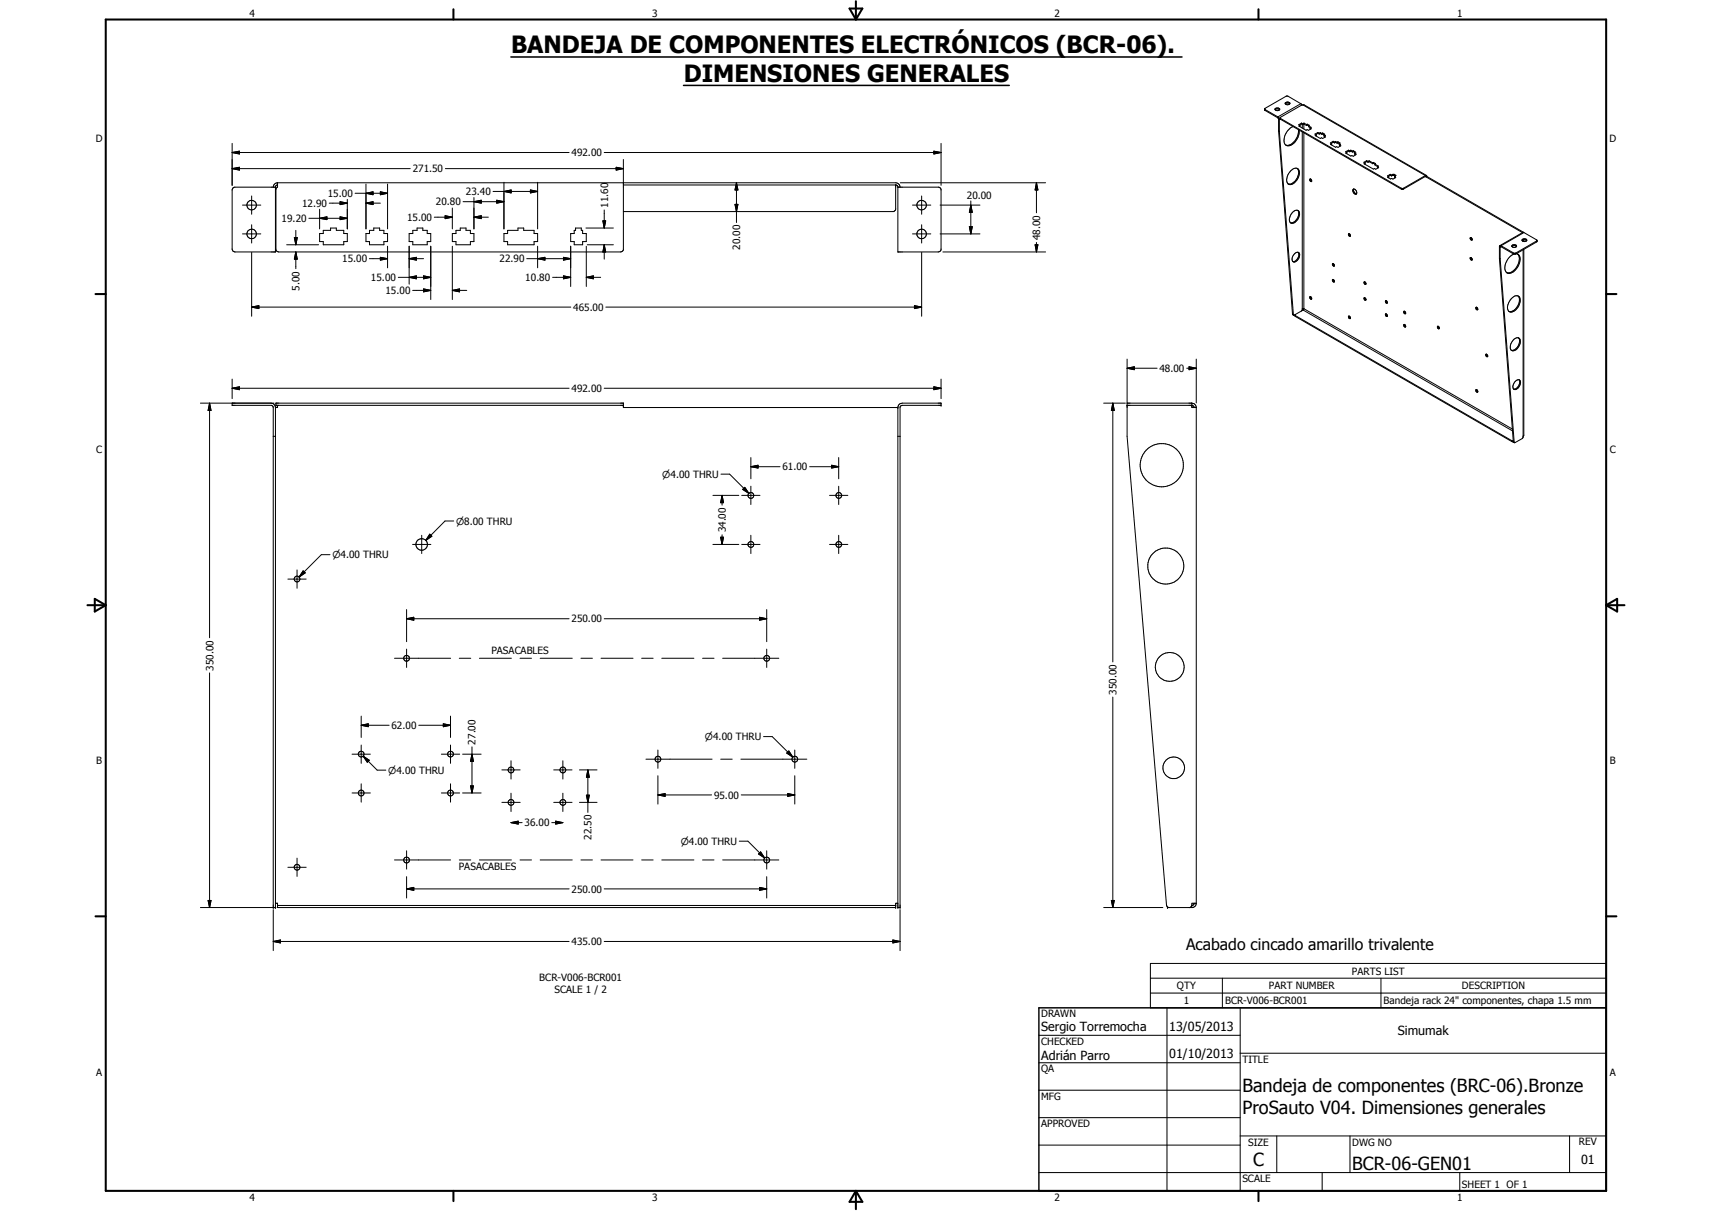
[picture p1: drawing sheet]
<svg xmlns="http://www.w3.org/2000/svg" width="594mm" height="420mm" viewBox="0 0 594 420" stroke-linecap="round" stroke-linejoin="round" font-family="sans-serif">
<g fill="none" stroke="#000" stroke-width=".35">
<path d="M438.9 37.8l.1 .2M439 38v.3M439 38.3l4.4 2.6M439 38l4.4 2.6M442.5 37.8a.95 .95 0 0 1 1.6 .2l-.4 .4a.81 .81 0 0 1-1.2-.6zM442.5 38.1a1.14 1.14 0 0 1 1.5 0M446 36a1.04 1.04 0 0 0 1.6 0M446 36a.84 .84 0 0 1 .8-.6 .84 .84 0 0 1 .8 .6M446 36a1.03 1.03 0 0 1 1.5 0M451.4 36l-4.9-2.7-7.5 4.3v.7M451.4 36l-8 4.6M451.4 36l.4 .4"/>
<path d="M452.2 36.4l-.6 .1-7.2 4.2v.4M452.2 36.4l42.4 24.5M452.2 36.4h.4l42.4 24.5M80.6 52.9l2.5-.4v.9zM80.6 58.5l2.5-.5v1zM80.6 49.7v14.6M80.6 52.9h116.9M80.6 58.5h61.8M154.6 58.5h61.7M209.7 52.9h116.9M213.8 58l2.5 .5-2.5 .5zM216.3 55.3v31.4l-.4 .5-.6 .2h-118.8l-.7-.7v-21.1l.5-.7v-1.5"/>
<path d="M324.1 52.5l2.5 .4-2.5 .5zM326.6 49.7v14.6M443.4 40.6l.5 .7v4.3M443.4 40.9l.3 .3v4.2M443.4 40.6v.3M443.7 41.3h.5M443.7 45.4l4.8 63.6M443.7 45.4l.2 .2M443.9 45.6l4.9 63.5M444.2 40.9l.2 .5M444.4 41.1v.3M444.4 41.4l41.9 24.2"/>
<path d="M444.4 41.1l41.9 24.2M447.9 59.2a1.62 1.62 0 0 1 2.9-.1 4.1 4.1 0 0 1-3.3 5 2.07 2.07 0 0 1-.7-3.1zM448.7 43.9a5 5 0 0 0-2.8 6.2 2.51 2.51 0 0 0 3.8-1.3 5.3 5.3 0 0 0 1.1-3.7M450.1 58.4l.2 .2a3.1 3.1 0 0 1-.5 3.7l-.8 .9a1.78 1.78 0 0 1-2 .6M450.5 45a4.9 4.9 0 0 1-4 5.4l-.3-.1M451.1 43.5l-.4 .2 2.5 1.5 .4-.2 .5 .2 .9-.5-.4-.3M451.1 43.5l-.1 .4M451.6 42.7l-.9 .6 .4 .2M451.6 43l-.7 .4M451.6 42.7v.3M451.6 42.7l.5 .3M451.6 43l.5 .3"/>
<path d="M451.9 43.2v1.2M451.9 45.8v61.6l-.3 .5M452.1 43v.3M452.5 46.1v61.1l-.3 .4M452.5 43.1v1.6M452.5 42.7l.9 .5M452.5 42.7v.4M452.5 43.1l.9 .5M452.5 43.1l-.4 .2M452.5 42.7l-.4 .3M453.4 43.2v.4M453.6 43.1l.8 .4-.3 .1"/>
<path d="M453.6 43.1v.3M453.6 43.4l.5 .2M453.6 43.1l-.2 .1M453.6 43.4l-.2 .2M454.1 43.6v.4l.6 .3M454.1 43.6l.9 .6-.4 .2M454.6 44.4l.2 .4M456.8 46.8l-.4 .2 1.8 1 .3-.2 .5 .2 1-.5-.5-.3M456.8 46.8l-.2 .4M457.3 46l-1 .5 .5 .3M457.3 46.3l.5 .2M457.3 46l.5 .2"/>
<path d="M457.3 46.3l-.7 .4M457.3 46v.3M457.8 46.2v.3M458.2 46.3l-.4 .2M458.2 46v.3M458.2 46l-.4 .2M458.2 46l.5 .3M458.2 46.3l.5 .3M458.7 46.3v.3M459 46.1l.7 .5-.3 .1M459 46.1v.4M459 46.5l.4 .2"/>
<path d="M459 46.1l-.3 .2M459 46.5l-.3 .1M459.4 46.7l.2 .5M459.4 46.7l.5 .3-.4 .2M459.5 47.2l.2 .5M462.1 49.9l-.4 .2 1.8 1 .3-.2 .5 .2 1-.5-.5-.3M462.1 49.9l-.1 .3M462.6 49v.3M462.6 49l-1 .6 .5 .3M462.6 49.3l-.7 .5M462.6 49l.5 .3M462.6 49.3l.5 .3"/>
<path d="M463.1 49.3v.3M463.5 49.4l.5 .3M463.5 49.4l-.4 .2M463.5 49.1v.3M463.5 49.1l-.4 .2M463.5 49.1l.5 .3M464 49.4v.3M464.3 49.2l.7 .4-.3 .2M464.3 49.2v.3M464.3 49.5l.4 .3M464.3 49.2l-.3 .2M464.3 49.5l-.3 .2"/>
<path d="M464.7 49.8l.5 .3-.4 .2M464.7 49.8l.2 .4M464.8 50.3l.2 .4M467.4 52.9l-.4 .2 1.7 1 .4-.1 .5 .2 1-.6-.5-.2M467.4 52.9l-.1 .4M467.9 52.1l-1 .6 .5 .2M467.9 52.4l-.7 .4M467.9 52.1v.3M467.9 52.1l.5 .3M467.9 52.4l.5 .3M468.4 52.4v.3M468.7 52.1l.6 .4"/>
<path d="M468.7 52.1v.4M468.7 52.5l.6 .2M468.7 52.5l-.3 .2M468.7 52.1l-.3 .3M469.3 52.5v.2M469.6 52.3l.7 .4-.3 .1M469.6 52.3v.3M469.6 52.6l.4 .2M469.6 52.3l-.3 .2M469.6 52.6l-.3 .1M470 52.8l.3 .5M470 52.8l.5 .3-.4 .3"/>
<path d="M470.1 53.4l.2 .4M473.7 56.6l-.4 .2 3.3 1.9 .4-.2 .4 .2 1-.5-.4-.3M473.7 56.6l-.1 .3M474.3 56l.4 .3M474.3 55.8l-1 .5 .4 .3M474.3 56l-.8 .5M474.3 55.8v.2M474.3 55.8l.4 .2M474.7 56v.3M475.1 56.1l-.4 .2M475.1 55.8v.3M475.1 55.8l-.4 .2"/>
<path d="M475.1 55.8l1.3 .7M475.1 56.1l1.3 .7M476.4 56.5v.3M476.6 56.6l.5 .3M476.6 56.3l.7 .5-.2 .1M476.6 56.3v.3M476.6 56.3l-.2 .2M476.6 56.6l-.2 .2M477.1 56.9l1.3 .8-.4 .2M477.1 56.9v.3l1 .6M478 57.9l.1 .4M80.8 65.3l.6-.4h14.2v22.5h-14l-.9-.5-.1-21z"/>
<path d="M84.2 71.2h6.3M87.3 68v6.3M87.3 78v6.3M96.3 63.4l-1.2 .7-.3 .8M96.3 64.2l-.5 .2-.2 .5M96.3 63.4h214.5l.9 .3 .4 .4 .2 .8M102.7 79.9v5M107.2 75.7h13.3M110.9 75.7l2.5-.5v1zM110.9 72.6v6.8M114.3 70.5h6.2M118 75.2l2.5 .5-2.5 .5z"/>
<path d="M118 70l2.5 .5-2.5 .5zM120.5 69.2v10.2M123.2 67.1h11.3M127 70.5l2.4-.5v1zM127 67.1l2.4-.6v1.1zM127 63.9v15.5M127 70.5h5M132 66.5l2.5 .6-2.5 .5zM134.5 63.9v15.5M150.7 75.4h6.3M154.5 74.8l2.5 .6-2.5 .5zM157 72.2v7.2"/>
<path d="M160.7 70h14.2M164.5 75.4l2.5-.6v1.1zM164.5 70l2.5-.5v1zM164.5 68.5v10.9M164.5 75.4h5M171.1 66.4h15.5M172.4 69.5l2.5 .5-2.5 .5zM174.9 66.4l2.5-.5v1zM174.9 63.2v16.2M184.1 65.9l2.5 .5-2.5 .5zM186.6 63.2v16.2M199.7 79.1h2v.8h.5v1.1h1.2v2.8h-1.2v1.1h-2.9v-1.1h-1.3v-2.8h1.3v-1.1h.4z"/>
<path d="M203.3 79.1h9.5M209.2 76.6h1l-.5 2.5zM209.7 72.9v6.2M216.3 64.2h94.7l.6 .5v22.7h14l.6-.2 .4-.5v-21l-.3-.4-.5-.4h-14.2M255.1 70.9h1l-.5 2.5zM255.6 63.4l.5 2.5h-1zM255.6 63.4v13.8M310.8 64.2v8.4l-.8 .8h-93.7M312.4 63.4h50.4M316.6 71.2h6.4M319.8 68v6.3M319.8 78v6.3"/>
<path d="M326.2 71.2h13.9M336.4 78.7h1l-.5 2.5zM336.9 71.2l.5 2.5h-1zM336.9 69.7v11.5M359.7 63.4l.5 2.5h-1zM359.7 63.4v10.4M450.3 73a2.98 2.98 0 0 1-2.5 4.3M450.3 73a2.65 2.65 0 0 1-.9 4.1l-.8 .4-.8-.2M450.3 73a3 3 0 0 0-2.5 4.3M454.7 62.1l.5 .8M454.8 62.1h-.1a.49 .49 0 0 0-.1 .6 .49 .49 0 0 0 .6 .2M454.8 62.1l.4 .8"/>
<path d="M469.7 65.6a1.01 1.01 0 0 0-.1 1.2 1.01 1.01 0 0 0 1.1 .4M469.7 65.6a1.27 1.27 0 0 1 1 1.6M469.8 65.6a1.26 1.26 0 0 0 .9 1.6M481.9 61.3l-.4 .2 1 .6 .4-.2 .5 .2 .9-.5-.4-.3M481.9 61.3l-.1 .4M482.4 60.5l-1 .5 .5 .3M482.4 60.8l-.7 .4M482.4 60.5v.3M482.4 60.5l.5 .2M482.4 60.8l.5 .2M482.9 60.7v.3M483.3 60.5l.1 .1"/>
<path d="M483.3 60.5v.3M483.3 60.8l.1 .1M483.3 60.8l-.4 .2M483.3 60.5l-.4 .2M483.4 60.6v.3M483.7 60.5l-.3 .1M483.7 60.5l.7 .3-.3 .2M483.7 60.5v.2M483.7 60.7l.5 .3M483.7 60.7l-.3 .2M483.9 61.3l.2 .4M484.1 61l.2 .1-.4 .2"/>
<path d="M484.1 61v.2M486.3 65.3h.7M486.3 65.3v.3M486.3 65.6h.7M487 65.3v.3M494.6 61.2l-7.6 4.4M494.6 61.2l.3 .2M494.6 60.9l-7.6 4.4M494.9 61.4l33.4 19.3M495 60.9h-.4M495 60.9l.1 .3M495.1 61.2l33.6 19.4"/>
<path d="M495.1 61.2l-.2 .2M84.2 81.2h6.3M87.3 87.6v22.1M99.5 84.9h11.1M102.1 82.4h1.1l-.5 2.5zM102.7 87.4l.5 2.5h-1.1zM102.7 87.4v5.8M110.9 81h1.3v-1.1h2.5v-.8h2v.8h2.6v1.1h1.2v2.8h-1.2v1.1h-7.1v-1.1h-1.3zM127 81h1.2v-1.1h1.5v-.8h2v.8h1.5v1.1h1.3v2.8h-1.3v1.1h-5v-1.1h-1.2zM128.2 89.7h6.3M132 89.3l2.5 .4-2.5 .6zM134.5 85.4v7.5"/>
<path d="M138.2 96.2h11.3M142 89.7l2.5-.4v1zM142 96.2l2.5-.5v1zM142 81h1.2v-1.1h1.5v-.8h2v.8h1.5v1.1h1.3v2.8h-1.3v1.1h-5v-1.1h-1.2zM142 85.4v13.2M142 89.7h5M147 95.7l2.5 .5-2.5 .5zM149.5 85.4v18.5M157 81h1.2v-1.1h1.5v-.8h2v.8h1.5v1.1h1.3v2.8h-1.3v1.1h-5v-1.1h-1.2zM157 85.4v18.5M174.9 81h1.2v-1.1h3.6v-.8h2v.8h3.6v1.1h1.3v2.8h-1.3v1.1h-9.2v-1.1h-1.2zM182.8 89.7h15.2"/>
<path d="M186.6 89.7l2.5-.4v1zM186.6 85.4v7.5M191.8 96.2h6.2M195.5 89.3l2.5 .4-2.5 .6zM195.5 95.7l2.5 .5-2.5 .5zM198 85.4v14M203.4 96.2l2.5-.5v1zM203.4 85.4v14M203.4 96.2h5M203.8 84.9h9M209.7 84.9l.5 2.5h-1zM209.7 84.9v5"/>
<path d="M209.7 84.9l.5 2.5M209.7 84.9l-.5 2.5M316.6 81.2h6.4M319.8 87.6v22.1M326.2 81.2h13.9M327.2 87.4h35.6M359.2 84.9h1l-.5 2.5zM359.7 84.1v3.3M450.5 87.5a2.08 2.08 0 0 1-1.1 3.3h-.8M450.5 87.5a2.28 2.28 0 0 0-1.9 3.3M450.5 87.5a2.31 2.31 0 0 1-1.9 3.2M462.4 91.5a.46 .46 0 0 1 .6 .2 .46 .46 0 0 1-.3 .6l-.3-.3z"/>
<path d="M462.4 97a.46 .46 0 0 1 .6 .2 .46 .46 0 0 1-.3 .6l-.3-.3zM462.6 91.4l.4 .8M462.6 96.9l.4 .8M467.9 81.2a.49 .49 0 0 1 .6 .2 .49 .49 0 0 1 0 .6l-.5-.3zM468.2 81.1l.4 .7M473.6 97.8l.4 .7M473.6 97.8a.44 .44 0 0 0-.2 .6 .44 .44 0 0 0 .6 .2M473.6 97.8l.4 .8M510.2 89.5a.46 .46 0 0 1 .5 .2 .46 .46 0 0 1-.1 .6zM510.4 82.4a.46 .46 0 0 0-.1 .6 .46 .46 0 0 0 .6 .2M510.4 82.4l.5 .8M510.4 89.4l.5 .7"/>
<path d="M520.3 85.6l.3 .1M520.3 89.7l4.8 63.5M520.3 89.7l.3 .1M520.5 85.2l.4 .1M520.5 85.2l-.2 4.5M520.6 85.7v4.1M520.6 89.8l4.8 63.6M520.9 85.6l4.4 2.5M520.9 85.3l4.4 2.5M520.9 85.3v.3M520.9 85.6l-.3 .1M524.7 85.5a1.14 1.14 0 0 1 1.5 0"/>
<path d="M524.7 85.1l.3-.1a.64 .64 0 0 1 .9-.1 .64 .64 0 0 1 .1 .8 .78 .78 0 0 1-.8 .2 .78 .78 0 0 1-.5-.8zM525.3 88.1h.7M525.3 87.8h.7M525.3 87.8v.3M526 87.8v.3M526.2 88a2.24 2.24 0 0 1 1 3.4 4.2 4.2 0 0 1-4 3.4 2.52 2.52 0 0 1-.7-3.4l1.2-2.1 1.6-1.2M526.6 88.1a2.8 2.8 0 0 1 .3 3.4 4 4 0 0 1-4 3.1M528.2 83.4a1.04 1.04 0 0 0 1.6 0M528.2 83.4a.83 .83 0 0 1 .8-.6 .83 .83 0 0 1 .8 .6M528.3 80.7h.1M528.5 83.2v.5M528.5 86.7v65l-.3 .5-2.7 1.4"/>
<path d="M528.7 80.6l-8.2 4.6M528.7 80.6l.1 .1M528.8 83.2l1 .3M528.8 83.2l-.6 .3M528.8 86.5v64.5l-.3 .3M528.8 83.2v.6M528.8 80.7l4.4 2.5v.7M528.8 80.7l-7.9 4.6M533.2 83.6v.3M533.2 83.9l-7.2 4.2M533.2 83.6l-7.2 4.2M533.3 83.5l-.1 .1"/>
<path d="M87.3 106.6l2.5-.6v1.1zM87.3 106.6h110.8M143.2 100.8h6.3M147 100.2l2.5 .6-2.5 .5zM157 100.8l2.5-.6v1.1zM157 100.8h5M210.2 106.6h109.6M317.3 106l2.5 .6-2.5 .5zM448.5 109l.1 .1M448.5 109l.3 .1M448.6 109.1h.1M448.6 109.1l.3 .2"/>
<path d="M448.8 109.1l.1 .2M449.4 109.3l.1 .2M449.5 109.5v.3M449.5 109.1v.7M449.5 109.1l-.6 .2M449.5 109.5l75.1 43.4M449.5 109.8l75.1 43.4M451.9 107.1h.6l72.3 41.8M452.2 107.6l-2.7 1.5M452.2 107.6l72.7 41.9M454.6 103a.46 .46 0 0 1 .5 .2 .46 .46 0 0 1-.2 .6l-.4-.5zM454.7 102.9l.5 .8"/>
<path d="M467.9 109.8a.49 .49 0 0 1 .6 .2 .49 .49 0 0 1 0 .6l-.5-.4zM468.2 109.7l.4 .7M473.6 103.3l.4 .8M473.6 103.3l.4 .7M473.6 103.3a.47 .47 0 0 0-.2 .6 .47 .47 0 0 0 .5 .2h.1M480.8 108.9a.58 .58 0 0 1 .5 .9l-.5-.3zM481 104.3a.43 .43 0 0 0-.2 .6 .43 .43 0 0 0 .6 .2M481 104.3l.4 .8M481 108.9l.4 .7M487.2 112.6a.57 .57 0 0 1 .4 .9l-.4-.3zM487.4 108l.4 .7M487.4 112.6l.4 .7"/>
<path d="M498.8 113.2a.5 .5 0 0 1 .5 .3 .5 .5 0 0 1-.1 .6l-.4-.4zM499 113.2l.4 .7M512.4 106.6l.4 .8M512.4 106.6h-.2a.51 .51 0 0 0 0 .6 .51 .51 0 0 0 .6 .2M524.3 103.8a1.79 1.79 0 0 1 3.1-.5 4.1 4.1 0 0 1-3.2 5 2.17 2.17 0 0 1-.6-3.4zM526.7 102.7a3.8 3.8 0 0 1-1.4 5l-.9 .4h-.8M527.1 117.4a3.1 3.1 0 0 1-2.6 4.1M527.1 117.3a3 3 0 0 1-2.3 4.4l-.4-.2M527.1 117.3a2.23 2.23 0 0 0-2.8 1.9l-.2 1.6 .3 .7M69.5 139.9h25.6M72.7 139.9l.5 2.5h-1zM72.7 139.9v81.4"/>
<path d="M80.6 134.7l2.5-.5v1zM80.6 131.5v6.8M80.6 139.9v.7h13.5l.6 .4 .1 .4v173.5M80.6 134.7h116.9M94.1 139.9a1.6 1.6 0 0 1 1.5 1.5M209.7 134.7h116.9M324.1 134.2l2.5 .5-2.5 .5zM326.6 131.5v6.8M383 139.9h7.5M386.2 139.9l.5 2.5h-1.1zM386.2 139.9v89.8M391.1 127.8l2.5-.5v1z"/>
<path d="M391.1 139.9h22.5M391.1 124.6v26.8l13.7 162.6 .2 .6 .6 .3M391.1 127.8h10.4M411.8 127.8h3.3M412.6 127.3l2.5 .5-2.5 .5zM413.6 139.9v1.5h1.5M413.6 139.9a1.6 1.6 0 0 1 1.5 1.5M415.1 124.6v15.2M512.4 135.2l.4 .7M512.4 135.2l-.3 .1 .1 .5 .6 .2M512.4 135.2l.4 .8M515.8 122.9l.4 .7"/>
<path d="M515.8 122.9a.44 .44 0 0 0-.2 .6 .44 .44 0 0 0 .6 .2M515.8 122.9l.4 .8M527.1 131.7a2.15 2.15 0 0 1-1 3.4l-.8-.1M527.1 131.7a2.34 2.34 0 0 0-1.8 3.3M527.1 131.8a2.38 2.38 0 0 1-1.8 3.2M94.8 151.4h.8M95.6 141.4v173.5M96.3 140.6v.8h-.7M216.3 140.6h-120.5v-.7h120.5v1.5h95.3M260.6 158.7v7.4M291 158.7v7.4M311.6 151.4h.7"/>
<path d="M312 140.3l1.1-.4h13.5v.7h-13.5l-.8 .6v173.7h-.7v-173.5zM391.1 140.6h22.5l.5 .3 .3 .5M415.1 141.4v172M524.6 152.9v.3M524.6 153.2l.5 .1M524.6 152.9l.5 .1M525.1 153.2l.4 .4M525.1 153.2l.3 .2M525.4 153.4l.1 .2M247.4 171.9h9M250.2 164.5h3l6.7 6.7M250.6 171.9l.5 2.5h-1z"/>
<path d="M250.6 171.9v3.4M257.4 171.9h6.3M257.7 169.8l.7-.7 1.5 2.1zM258.4 169.1l1.5 2.1-2.2-1.4zM260.6 161.9l2.5-.5v1zM260.6 168.7v6.3M260.6 161.9h10.1M281 161.9h10M287.9 171.9h6.3M288.6 161.4l2.4 .5-2.4 .5zM291 168.7v6.3M103.1 197.7v6.4"/>
<path d="M105.2 198.1l.7 .7-2.1 1.4zM114.5 192.4h-3l-7.7 7.8M143.2 188.9h6.3M146.3 185.7v6.4M149.1 185.3l.8 .8-2.2 1.4zM157.4 180.8h-3l-6.7 6.7M247.4 188.9h9M250.1 186.4h1l-.5 2.5zM250.6 185.5v3.4M257.4 188.9h6.3M260.6 185.7v6.4M287.9 188.9h6.3"/>
<path d="M291 185.7v6.4M99.9 200.9h6.3M141.1 214.7l2.5-.5v1zM141.1 211.5v11.1M141.1 214.7h56.4M209.7 214.7h56.4M263.6 214.2l2.5 .5-2.5 .5zM266.1 211.5v11.1M72.7 233.5v81.4M136.9 228.4h19.5M141.1 225.2v6.4M159.4 228.4h4"/>
<path d="M166.4 228.4h11.1M180.5 228.4h3.9M187.4 228.4h11.2M201.6 228.4h4M208.6 228.4h11.1M222.7 228.4h3.9M229.7 228.4h11.1M243.8 228.4h4M250.8 228.4h19.4M266.1 225.2v6.4M125.3 251.6l2.5-.5v1zM125.3 248.5v7.4"/>
<path d="M125.3 258.5v6.3M125.3 251.6h9.7M145.3 251.6h11M153.8 251.1l2.5 .5-2.5 .5zM156.3 248.5v7.4M156.3 258.5v6.3M163.8 259.1v16M265 255.6h3l7.1 7.1M386.2 241.9v73M122.2 261.7h6.3M122.2 275.1h6.3M125.3 271.9v6.4"/>
<path d="M126 262.3l2.1 1.5-.6 .7zM126 262.3l4.9 4.9h3M153.2 261.7h6.3M153.2 275.1h6.3M156.3 271.9v6.4M160.5 261.7h6.5M160.5 275.1h6.5M163.3 272.7h1l-.5 2.4zM163.8 261.7l.5 2.5h-1zM174.2 267.1h6.3M174.2 278.4h6.3M177.3 263.9v6.4"/>
<path d="M177.3 275.2v6.4M192.1 267.1h6.4M192.1 278.4h6.4M195.3 263.9v6.4M195.3 275.2v6.4M201.1 267.1h6.1M201.1 278.4h6.1M203.5 275.9h1l-.5 2.5zM204 267.1l.5 2.6h-1zM204 267.1v14.8M224.1 263.4h23M228.3 275.8l2.5-.5v1z"/>
<path d="M228.3 260.2v6.4M228.3 269.2v9.8M228.3 275.8h18.6M250.1 263.4h4M257.1 263.4h22.9M257.2 275.8h18.6M273 261.3l.7-.7 1.4 2.1zM273.3 275.3l2.5 .5-2.5 .5zM273.7 260.6l1.4 2.1-2.1-1.4zM275.8 260.2v6.4M275.8 269.2v9.8M103.1 297.7v6.4"/>
<path d="M136.9 298.4h19.5M141.1 295.2v6.3M159.4 298.4h4M166.4 298.4h11.1M177.3 285.4l2.5-.5v1zM177.3 285.4h3.9M180.5 298.4h3.9M187.4 298.4h11.2M191.5 285.4h3.8M192.8 284.9l2.5 .5-2.5 .5zM201.6 298.4h4M208.6 298.4h11.1"/>
<path d="M222.7 298.4h3.9M229.7 298.4h11.1M243.8 298.4h4M250.8 298.4h19.4M256.5 291.8h3l5.8 5.9M263.2 296.3l.7-.7 1.4 2.1zM263.9 295.6l1.4 2.1-2.1-1.4zM266.1 295.2v6.3M69.5 314.9h26.3M72.2 312.4h1l-.5 2.5zM94.8 315.6v14.2M95.6 313.4h.7v1.5h214.5v-1.5h.8"/>
<path d="M96.3 314.2h214.5M99.9 300.9h6.3M141.1 308.4l2.5-.5v1zM141.1 304.2v7.4M141.1 308.4h56.4M209.7 308.4h56.4M263.6 307.9l2.5 .5-2.5 .5zM266.1 304.2v7.4M312.3 315.6v14.2M383 314.9h20.5M385.6 312.4h1.1l-.5 2.5zM413.6 314.1l-.8 .8"/>
<path d="M414.4 313.4l-.3 .5-.5 .3M415.1 313.4l-.2 .8-1 .7h-8.8v-.3M415.1 313.4h-1.5v.7M94.8 326.6l2.5-.5v1.1zM94.8 326.6h102.7M209.7 326.6h102.6M309.8 326.1l2.5 .5-2.5 .6zM399.2 334.3h158.2v15.4h-158.2zM399.2 339.4h158.2M424.2 339.4v10.3M479.2 339.4v10.3M360.5 359.2h69.9"/>
<path d="M399.2 344.6h158.2M405 349.7v63.5M430.4 349.7v63.5M360.5 368.7h69.9M360.5 378.2h69.9M430.4 365.4h127M360.5 387.8h69.9M360.5 397.3h69.9M430.4 394.1h127M443.1 394.1v12.7M468.5 394.1v12.7M544.7 394.1v12.7"/>
<path d="M360.5 406.8h196.9M458.8 406.8v6.4M506.6 406.8v6.4"/>
<circle cx="87.3" cy="71.2" r="1.65"/>
<circle cx="319.8" cy="71.2" r="1.65"/>
<circle cx="87.3" cy="81.2" r="1.65"/>
<circle cx="319.8" cy="81.2" r="1.65"/>
<circle cx="487.5" cy="108.4" r=".4"/>
<circle cx="260.6" cy="171.9" r="1"/>
<circle cx="291.1" cy="171.9" r="1.01"/>
<circle cx="403.2" cy="161.4" r="7.5"/>
<circle cx="146.3" cy="188.9" r="2.01"/>
<circle cx="260.5" cy="188.9" r="1.02"/>
<circle cx="291.1" cy="188.9" r="1"/>
<circle cx="404.5" cy="196.4" r="6.2"/>
<circle cx="103.1" cy="200.9" r="1"/>
<circle cx="141.1" cy="228.4" r=".99"/>
<circle cx="266" cy="228.4" r="1"/>
<circle cx="405.9" cy="231.4" r="5"/>
<circle cx="125.3" cy="275.1" r="1"/>
<circle cx="125.3" cy="261.6" r="1"/>
<circle cx="156.3" cy="261.6" r="1.01"/>
<circle cx="156.3" cy="275.1" r="1"/>
<circle cx="177.3" cy="278.4" r="1"/>
<circle cx="177.3" cy="267.1" r="1"/>
<circle cx="195.3" cy="267.1" r="1"/>
<circle cx="195.3" cy="278.4" r="1"/>
<circle cx="228.3" cy="263.4" r="1.01"/>
<circle cx="275.8" cy="263.4" r="1"/>
<circle cx="407.3" cy="266.4" r="3.8"/>
<circle cx="141.1" cy="298.4" r="1.02"/>
<circle cx="266.1" cy="298.4" r="1.01"/>
<circle cx="103.1" cy="300.9" r="1.01"/>
</g>
<g fill="#000">
<circle cx="310.8" cy="64.2" r=".18"/>
<circle cx="95.8" cy="139.9" r=".18"/>
<circle cx="216.3" cy="139.9" r=".18"/>
<circle cx="326.6" cy="139.9" r=".18"/>
<circle cx="413.6" cy="139.9" r=".18"/>
<circle cx="95.8" cy="140.6" r=".18"/>
<circle cx="216.3" cy="140.6" r=".18"/>
<circle cx="311.6" cy="141.4" r=".18"/>
<circle cx="326.6" cy="140.6" r=".18"/>
<circle cx="413.6" cy="140.6" r=".18"/>
<circle cx="94.8" cy="314.9" r=".18"/>
<circle cx="95.6" cy="314.9" r=".18"/>
<circle cx="310.8" cy="314.2" r=".18"/>
<circle cx="310.8" cy="314.9" r=".18"/>
<circle cx="311.6" cy="313.4" r=".18"/>
<circle cx="311.6" cy="314.9" r=".18"/>
<circle cx="312.3" cy="314.9" r=".18"/>
<circle cx="405.1" cy="314.9" r=".18"/>
<circle cx="413.6" cy="314.2" r=".18"/>
</g>
<g fill="none" stroke="#000" stroke-width=".71">
<path d="M36.7 6.8h520.7v406.4h-520.7zM157.3 3.2v3.6M294.8 3h4.4l-2.2 3.8zM297 .4v6.4M436.7 3.2v3.6M33.1 102h3.6M557.4 102h3.5M30.3 210h6.4M32.9 207.8l3.8 2.2-3.8 2.2zM557.4 210h6.3M557.4 210l3.8-2.2v4.4zM33.1 317.9h3.6"/>
<path d="M557.4 317.9h3.5M157.3 413.2v3.5M297 413.2v6.3M297 413.2l2.2 3.8h-4.4zM436.7 413.2v3.5"/>
</g>
<path d="M360.5 349.7h196.9v63.5h-196.9z" fill="none" stroke="#000" stroke-width=".51"/>
<g fill="#000">
<path d="M80.6 52.9l2.5-.4v.9zM80.6 58.5l2.5-.5v1zM213.8 58l2.5 .5-2.5 .5zM324.1 52.5l2.5 .4-2.5 .5zM110.9 75.7l2.5-.5v1zM118 75.2l2.5 .5-2.5 .5zM118 70l2.5 .5-2.5 .5zM127 70.5l2.4-.5v1zM127 67.1l2.4-.6v1.1zM132 66.5l2.5 .6-2.5 .5zM154.5 74.8l2.5 .6-2.5 .5zM164.5 75.4l2.5-.6v1.1z"/>
<path d="M164.5 70l2.5-.5v1zM172.4 69.5l2.5 .5-2.5 .5zM174.9 66.4l2.5-.5v1zM184.1 65.9l2.5 .5-2.5 .5zM209.2 76.6h1l-.5 2.5zM255.1 70.9h1l-.5 2.5zM255.6 63.4l.5 2.5h-1zM336.4 78.7h1l-.5 2.5zM336.9 71.2l.5 2.5h-1zM359.7 63.4l.5 2.5h-1zM102.1 82.4h1.1l-.5 2.5zM102.7 87.4l.5 2.5h-1.1z"/>
<path d="M132 89.3l2.5 .4-2.5 .6zM142 89.7l2.5-.4v1zM142 96.2l2.5-.5v1zM147 95.7l2.5 .5-2.5 .5zM186.6 89.7l2.5-.4v1zM195.5 89.3l2.5 .4-2.5 .6zM195.5 95.7l2.5 .5-2.5 .5zM203.4 96.2l2.5-.5v1zM209.7 84.9l.5 2.5h-1zM359.2 84.9h1l-.5 2.5zM87.3 106.6l2.5-.6v1.1zM147 100.2l2.5 .6-2.5 .5z"/>
<path d="M157 100.8l2.5-.6v1.1zM317.3 106l2.5 .6-2.5 .5zM80.6 134.7l2.5-.5v1zM324.1 134.2l2.5 .5-2.5 .5zM391.1 127.8l2.5-.5v1zM412.6 127.3l2.5 .5-2.5 .5zM72.7 139.9l.5 2.5h-1zM386.2 139.9l.5 2.5h-1.1zM250.6 171.9l.5 2.5h-1zM258.4 169.1l1.5 2.1-2.2-1.4zM260.6 161.9l2.5-.5v1zM288.6 161.4l2.4 .5-2.4 .5z"/>
<path d="M105.2 198.1l.7 .7-2.1 1.4zM149.1 185.3l.8 .8-2.2 1.4zM250.1 186.4h1l-.5 2.5zM141.1 214.7l2.5-.5v1zM263.6 214.2l2.5 .5-2.5 .5zM125.3 251.6l2.5-.5v1zM153.8 251.1l2.5 .5-2.5 .5zM126 262.3l2.1 1.5-.6 .7zM163.3 272.7h1l-.5 2.4zM163.8 261.7l.5 2.5h-1zM203.5 275.9h1l-.5 2.5zM204 267.1l.5 2.6h-1z"/>
<path d="M228.3 275.8l2.5-.5v1zM273.7 260.6l1.4 2.1-2.1-1.4zM273.3 275.3l2.5 .5-2.5 .5zM177.3 285.4l2.5-.5v1zM192.8 284.9l2.5 .5-2.5 .5zM263.9 295.6l1.4 2.1-2.1-1.4zM72.2 312.4h1l-.5 2.5zM141.1 308.4l2.5-.5v1zM263.6 307.9l2.5 .5-2.5 .5zM385.6 312.4h1.1l-.5 2.5zM94.8 326.6l2.5-.5v1.1zM309.8 326.1l2.5 .5-2.5 .6z"/>
</g>
<path d="M177.3 19.8h232.9M237.2 29.6h113" fill="none" stroke="#000" stroke-width=".53"/>
<g font-size="8.2">
<text x="177.3" y="18.5">BANDEJA DE COMPONENTES ELECTRÓNICOS (BCR-06).</text>
<text x="237.3" y="28.3">DIMENSIONES GENERALES</text>
</g>
<g font-size="6.3">
<text x="431.1" y="378.8">Bandeja de componentes (BRC-06).Bronze</text>
<text x="431.1" y="386.3">ProSauto V04. Dimensiones generales</text>
<text x="434.8" y="404.7">C</text>
<text x="469.2" y="406">BCR-06-GEN01</text>
</g>
<text font-size="5.5" x="411.6" y="329.8">Acabado cincado amarillo trivalente</text>
<g font-size="4.4">
<text x="361.3" y="357.5">Sergio Torremocha</text>
<text x="405.7" y="357.7">13/05/2013</text>
<text x="485" y="359.2">Simumak</text>
<text x="361.3" y="367.9">Adrián Parro</text>
<text x="405.7" y="367.2">01/10/2013</text>
<text x="548.6" y="403.9">01</text>
</g>
<g font-size="3.5">
<text x="86.6" y="5.8">4</text>
<text x="226.3" y="5.8">3</text>
<text x="365.9" y="5.8">2</text>
<text x="505.6" y="5.8">1</text>
<text x="33.3" y="49.4">D</text>
<text x="558.5" y="49.4">D</text>
<text x="143.2" y="59.8">271.50</text>
<text x="198.3" y="54.2">492.00</text>
<text x="104.8" y="71.8">12.90</text>
<text x="113.7" y="68.4">15.00</text>
<text x="151.2" y="71.3">20.80</text>
<text x="161.7" y="67.7">23.40</text>
<text x="335.5" y="68.9">20.00</text>
<text x="97.7" y="77">19.20</text>
<text x="141.3" y="76.7">15.00</text>
<text x="211" y="72.1" transform="rotate(-90 211 72.1)">11.60</text>
<text x="360.9" y="83.4" transform="rotate(-90 360.9 83.4)">48.00</text>
<text x="256.9" y="86.7" transform="rotate(-90 256.9 86.7)">20.00</text>
<text x="118.8" y="91.1">15.00</text>
<text x="173.3" y="91.1">22.90</text>
<text x="104" y="100.8" transform="rotate(-90 104 100.8)">5.00</text>
<text x="128.7" y="97.5">15.00</text>
<text x="182.3" y="97.5">10.80</text>
<text x="133.8" y="102">15.00</text>
<text x="198.9" y="107.8">465.00</text>
<text x="402.3" y="129.1">48.00</text>
<text x="198.3" y="136">492.00</text>
<text x="33.4" y="157.3">C</text>
<text x="558.6" y="157.3">C</text>
<text x="271.5" y="163.2">61.00</text>
<text x="251.9" y="184.7" transform="rotate(-90 251.9 184.7)">34.00</text>
<text x="198.3" y="215.9">250.00</text>
<text x="170.5" y="226.7">PASACABLES</text>
<text x="74" y="232.7" transform="rotate(-90 74 232.7)">350.00</text>
<text x="387.4" y="241.1" transform="rotate(-90 387.4 241.1)">350.00</text>
<text x="135.8" y="252.9">62.00</text>
<text x="165.1" y="258.3" transform="rotate(-90 165.1 258.3)">27.00</text>
<text x="33.4" y="265.2">B</text>
<text x="558.6" y="265.2">B</text>
<text x="247.8" y="277.1">95.00</text>
<text x="182" y="286.7">36.00</text>
<text x="205.3" y="291.4" transform="rotate(-90 205.3 291.4)">22.50</text>
<text x="159.2" y="301.7">PASACABLES</text>
<text x="198.3" y="309.7">250.00</text>
<text x="198.3" y="327.9">435.00</text>
<text x="187.1" y="340.3">BCR-V006-BCR001</text>
<text x="469.1" y="338.1">PARTS LIST</text>
<text x="192.4" y="344.5">SCALE 1 / 2</text>
<text x="408.4" y="343.2">QTY</text>
<text x="440.3" y="343.2">PART NUMBER</text>
<text x="507.3" y="343.2">DESCRIPTION</text>
<text x="361.3" y="353">DRAWN</text>
<text x="410.8" y="348.4">1</text>
<text x="425.1" y="348.4">BCR-V006-BCR001</text>
<text x="480.1" y="348.4">Bandeja rack 24&quot; componentes, chapa 1.5 mm</text>
<text x="361.3" y="362.5">CHECKED</text>
<text x="431.1" y="368.7">TITLE</text>
<text x="33.4" y="373.2">A</text>
<text x="361.3" y="372.1">QA</text>
<text x="558.6" y="373.2">A</text>
<text x="361.3" y="381.6">MFG</text>
<text x="361.3" y="391.1">APPROVED</text>
<text x="433.1" y="397.5">SIZE</text>
<text x="469.2" y="397.5">DWG NO</text>
<text x="547.9" y="397.4">REV</text>
<text x="431.1" y="410.2">SCALE</text>
<text x="507.3" y="412.3">SHEET 1 OF 1</text>
<text x="86.6" y="416.7">4</text>
<text x="226.3" y="416.7">3</text>
<text x="365.9" y="416.7">2</text>
<text x="505.6" y="416.7">1</text>
</g>
<g font-size="3.3">
<text x="229.8" y="165.8">n4.00 THRU</text>
<text x="158.3" y="182.1">n8.00 THRU</text>
<text x="115.4" y="193.8">n4.00 THRU</text>
<text x="244.6" y="256.8">n4.00 THRU</text>
<text x="134.7" y="268.5">n4.00 THRU</text>
<text x="236.2" y="293.2">n4.00 THRU</text>
</g>
</svg>
